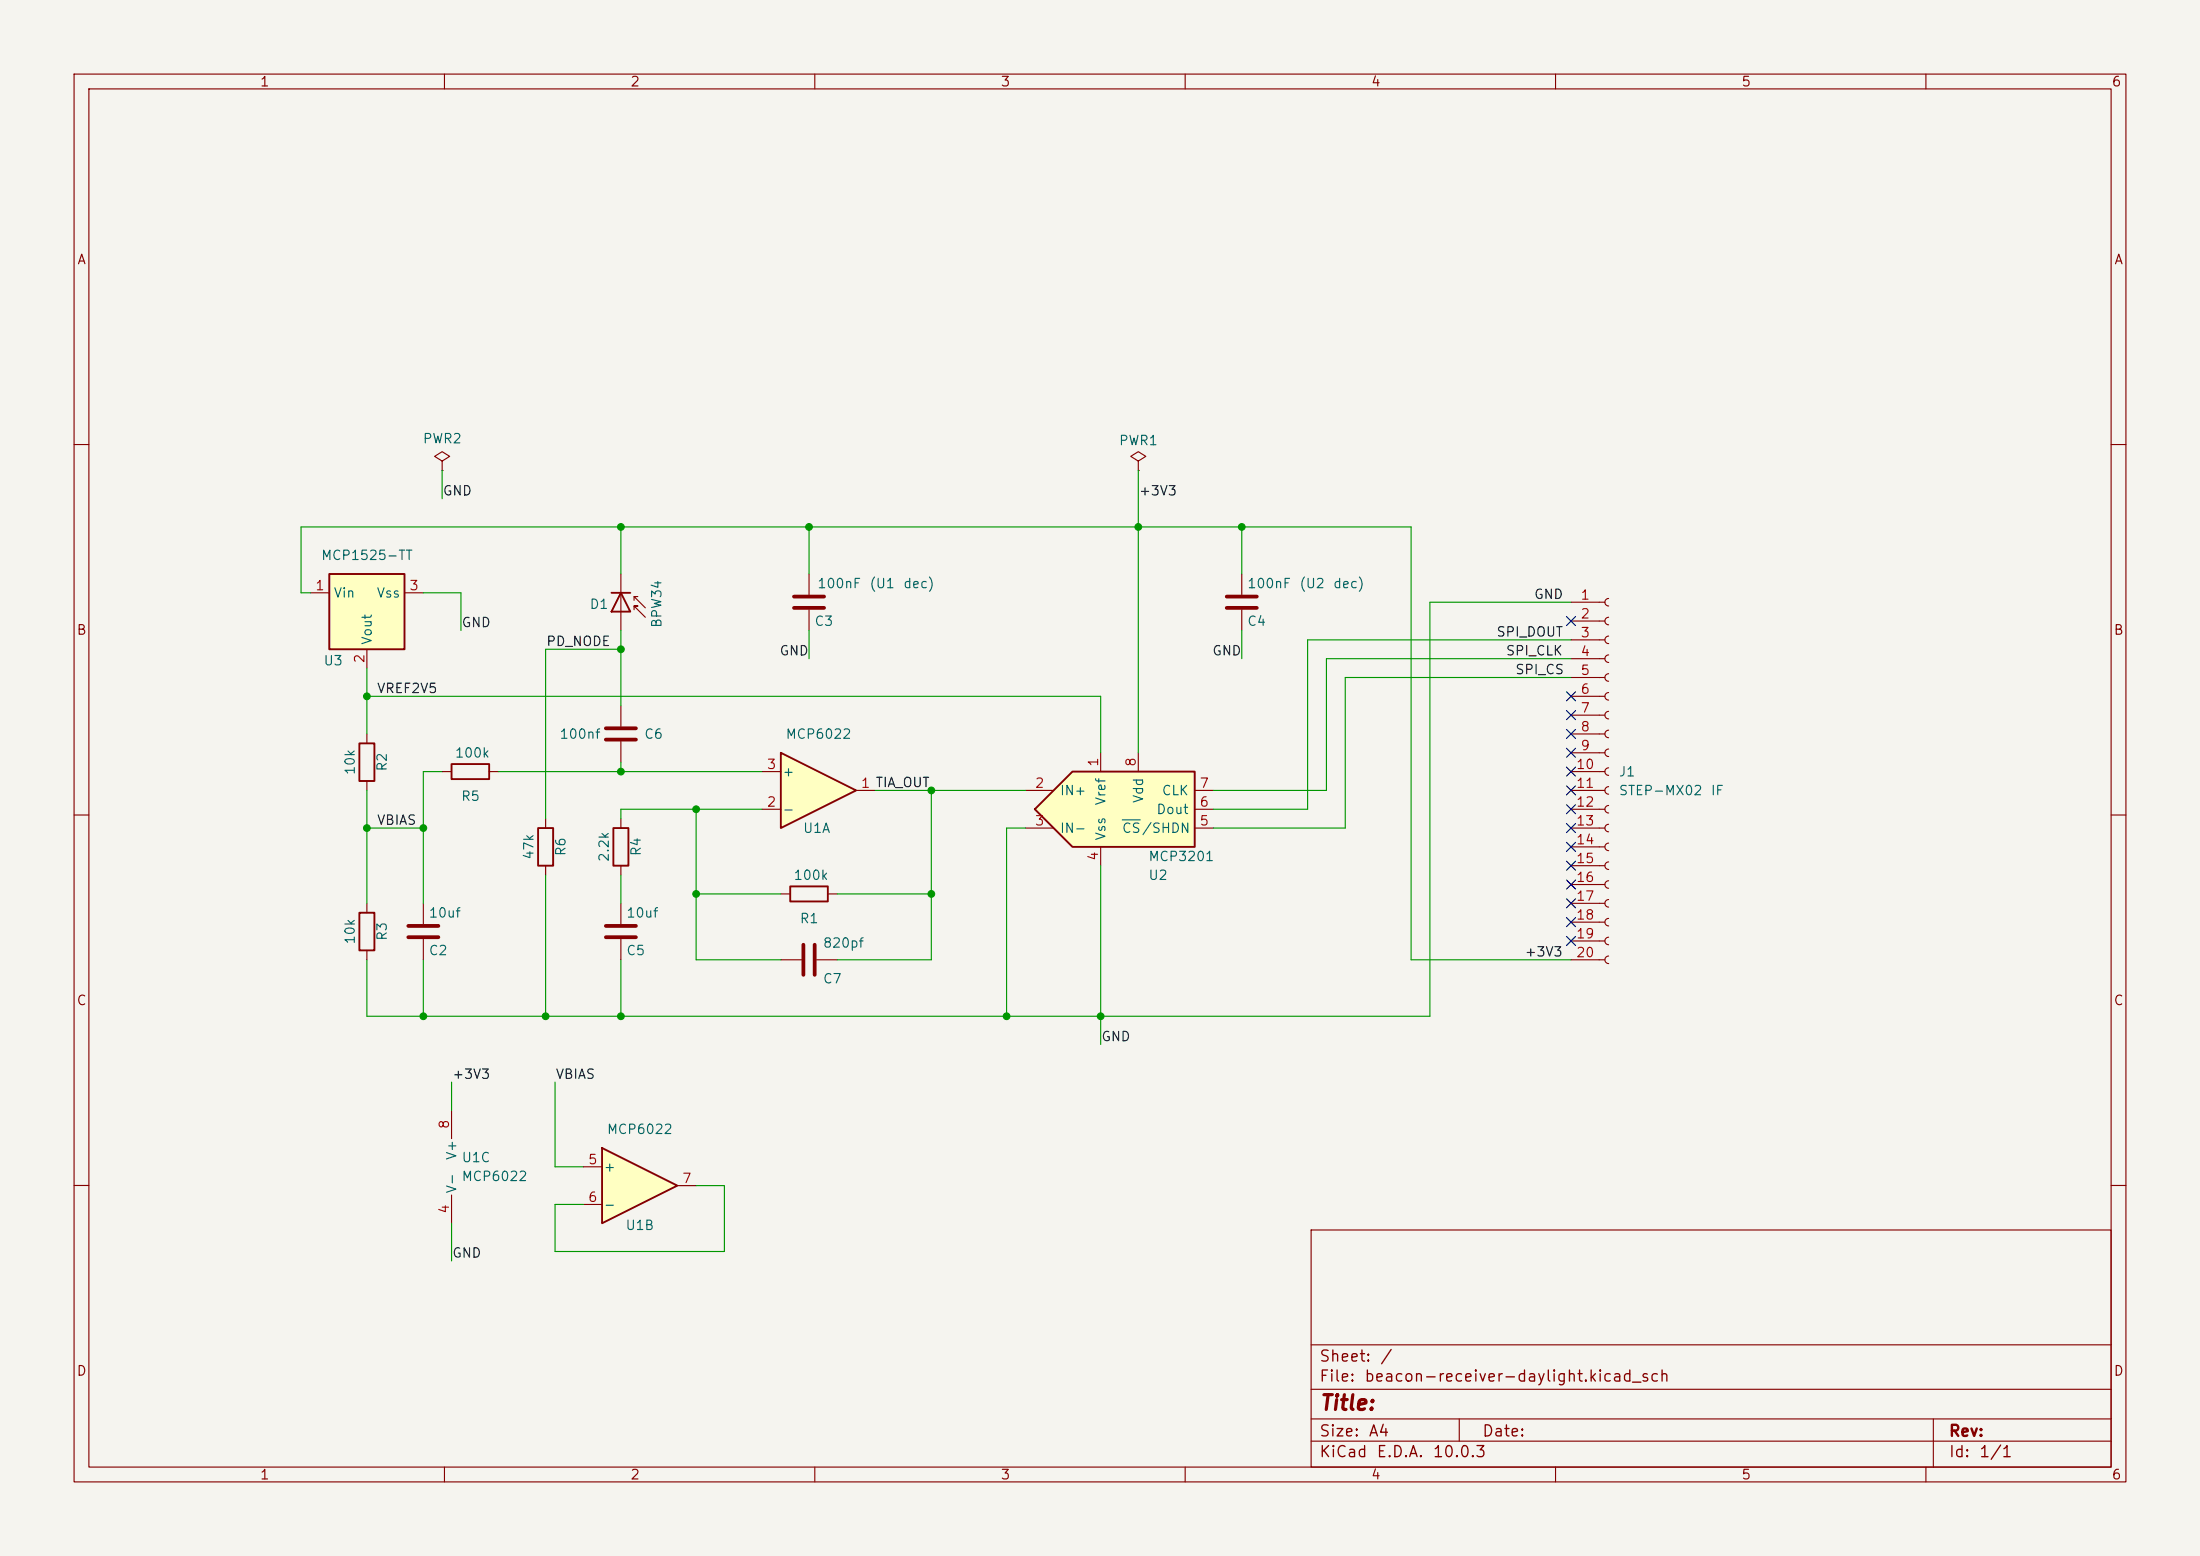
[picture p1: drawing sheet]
<svg xmlns="http://www.w3.org/2000/svg" width="297mm" height="210mm" viewBox="0 0 297 210" stroke-linecap="round" stroke-linejoin="round" font-family="sans-serif">
<path d="M0 0h297v210h-297z" fill="#f5f4ef" stroke="#f5f4ef" stroke-width=".14"/>
<g fill="none" stroke="#840000" stroke-width=".15">
<path d="M10 10h277v190h-277zM12 12h273v186h-273zM60 10v2M110 10v2M160 10v2M210 10v2M260 10v2M10 60h2M83.8 77.5v7.6M167.6 77.5v2.8M285 60h2M83.8 95.3v2.7"/>
<path d="M85.6 82.3v-.5h.5h-.5l1.5 1.5M85.6 80.5v.5M86.1 80.5h-.5l1.5 1.5M167.6 82.3v2.8M10 110h2M83.8 100.1v2.8M285 110h2M10 160h2M177 166h108v32h-108zM285 160h2M60 198v2M110 198v2"/>
<path d="M160 198v2M177 194.5h108M177 191.5h108M177 187.5h108M177 181.5h108M197 191.5v3M210 198v2M260 198v2M261 191.5v6.5"/>
</g>
<path d="M81.8 98.3h4.1M81.8 99.8h4.1M165.6 80.5h4.1M165.6 82h4.1" fill="none" stroke="#840000" stroke-width=".51"/>
<path d="M82.5 80h2.6M83.8 80l1.3 2.6h-2.6z" fill="none" stroke="#840000" stroke-width=".25"/>
<path d="M105.4 101.6l10.2 5.1-10.2 5.1z" fill="#ffffc2"/>
<path d="M105.4 101.6l10.2 5.1-10.2 5.1z" fill="none" stroke="#840000" stroke-width=".25"/>
<g fill="none" stroke="#840000" stroke-width=".15">
<path d="M109.2 77.5v2.8M153.7 62.2l1-.6-1-.6-1 .6 1 .6v1.3M153.7 63.5h.1M109.2 82.3v2.8M212.1 81.3h4.6M212.1 83.8h4.6M212.1 86.4h4.6M212.1 88.9h4.6M212.1 91.4h4.6M212.1 94h4.6M212.1 96.5h4.6M212.1 99.1h4.6"/>
<path d="M217.2 80.8a.51 .51 0 0 0-.5 .5 .51 .51 0 0 0 .5 .5M217.2 83.3a.51 .51 0 0 0-.5 .5 .51 .51 0 0 0 .5 .5M217.2 85.9a.51 .51 0 0 0-.5 .5 .51 .51 0 0 0 .5 .5M217.2 88.4a.51 .51 0 0 0-.5 .5 .51 .51 0 0 0 .5 .5M217.2 90.9a.51 .51 0 0 0-.5 .5 .51 .51 0 0 0 .5 .5M217.2 93.5a.51 .51 0 0 0-.5 .5 .51 .51 0 0 0 .5 .5M217.2 96a.51 .51 0 0 0-.5 .5 .51 .51 0 0 0 .5 .5M217.2 98.6a.51 .51 0 0 0-.5 .5 .51 .51 0 0 0 .5 .5M102.9 109.2h2.5M102.9 104.1h2.5M115.6 106.7h2.5M212.1 106.7h4.6"/>
<path d="M212.1 109.2h4.6M212.1 104.1h4.6M212.1 101.6h4.6M212.1 111.8h4.6M212.1 114.3h4.6M212.1 116.8h4.6M212.1 119.4h4.6M217.2 101.1a.51 .51 0 0 0-.5 .5 .51 .51 0 0 0 .5 .5M217.2 103.6a.51 .51 0 0 0-.5 .5 .51 .51 0 0 0 .5 .5M217.2 106.2a.51 .51 0 0 0-.5 .5 .51 .51 0 0 0 .5 .5M217.2 108.7a.51 .51 0 0 0-.5 .5 .51 .51 0 0 0 .5 .5M217.2 111.3a.51 .51 0 0 0-.5 .5 .51 .51 0 0 0 .5 .5"/>
<path d="M217.2 113.8a.51 .51 0 0 0-.5 .5 .51 .51 0 0 0 .5 .5M217.2 116.3a.51 .51 0 0 0-.5 .5 .51 .51 0 0 0 .5 .5M217.2 118.9a.51 .51 0 0 0-.5 .5 .51 .51 0 0 0 .5 .5M212.1 121.9h4.6M212.1 124.5h4.6M212.1 127h4.6M212.1 129.5h4.6M217.2 121.4a.51 .51 0 0 0-.5 .5 .51 .51 0 0 0 .5 .5M217.2 124a.51 .51 0 0 0-.5 .5 .51 .51 0 0 0 .5 .5M217.2 126.5a.51 .51 0 0 0-.5 .5 .51 .51 0 0 0 .5 .5M217.2 129a.51 .51 0 0 0-.5 .5 .51 .51 0 0 0 .5 .5"/>
</g>
<path d="M107.2 80.5h4.1M107.2 82h4.1" fill="none" stroke="#840000" stroke-width=".51"/>
<path d="M139.7 109.2l5.1-5.1h16.5v10.2h-16.5z" fill="#ffffc2"/>
<path d="M61 103.1h5v2.1h-5zM72.6 111.8h2.1v5h-2.1zM82.8 111.8h2v5h-2zM106.7 119.6h5.1v2.1h-5.1zM139.7 109.2l5.1-5.1h16.5v10.2h-16.5zM48.5 123.2h2v5.1h-2z" fill="none" stroke="#840000" stroke-width=".25"/>
<g fill="none" stroke="#840000" stroke-width=".15">
<path d="M59.7 62.2l1-.6-1-.6-1 .6 1 .6v1.3M59.7 63.5h.1M59.7 104.1h1.3M66 104.1h1.3M73.7 110.5v1.3M73.7 116.8v1.3M83.8 110.5v1.3M83.8 116.8v1.3M138.4 106.7h3.8M138.4 111.8h3.8M148.6 101.6v2.5M148.6 114.3v2.5"/>
<path d="M153.7 101.6v2.5M161.3 106.7h2.5M161.3 111.8h2.5M161.3 109.2h2.5M49.5 121.9v1.3M49.5 128.3v1.2M105.4 129.5h2.8M105.4 120.7h1.3M110.2 129.5h2.8M111.8 120.7h1.2M61 149.9v3.8M61 161.3v3.8"/>
</g>
<path d="M151.5 110.7h2.4" fill="none" stroke="#006464" stroke-width=".15"/>
<path d="M108.5 127.5v4.1M110 127.5v4.1" fill="none" stroke="#840000" stroke-width=".51"/>
<path d="M81.3 154.9l10.1 5.1-10.1 5.1z" fill="#ffffc2"/>
<path d="M48.5 100.3h2v5.1h-2zM81.3 154.9l10.1 5.1-10.1 5.1z" fill="none" stroke="#840000" stroke-width=".25"/>
<path d="M49.5 99.1v1.2M49.5 105.4v1.3M78.7 157.5h2.6M78.7 162.6h2.6M91.4 160h2.6" fill="none" stroke="#840000" stroke-width=".15"/>
<path d="M44.4 77.5h10.2v10.1h-10.2z" fill="#ffffc2"/>
<path d="M44.4 77.5h10.2v10.1h-10.2z" fill="none" stroke="#840000" stroke-width=".25"/>
<path d="M41.9 80h2.5M49.5 87.6v2.6M54.6 80h2.5M57.1 121.9v2.8M57.1 126.7v2.8M83.8 121.9v2.8M83.8 126.7v2.8" fill="none" stroke="#840000" stroke-width=".15"/>
<path d="M55.1 125h4.1M55.1 126.5h4.1M81.8 125h4.1M81.8 126.5h4.1" fill="none" stroke="#840000" stroke-width=".51"/>
<g fill="none" stroke="#009600" stroke-width=".15">
<path d="M59.7 63.5v3.8M83.8 71.1v6.4M109.2 71.1v6.4M153.7 63.5v38.1M167.6 71.1v6.4M41.9 80h-1.3v-8.9h149.9v58.4h21.6M49.5 90.2v8.9M49.5 94h99.1v7.6M57.1 80h5.1v5.1M83.8 85.1v10.2M83.8 87.6h-10.1v22.9M109.2 85.1v3.8"/>
<path d="M167.6 85.1v3.8M212.1 91.4h-30.5v20.4h-17.8M212.1 81.3h-19.1v55.9h-143.5v-7.7M212.1 88.9h-33v17.8h-15.3M212.1 86.4h-35.6v22.8h-12.7M49.5 111.8h7.6M49.5 106.7v15.2M59.7 104.1h-2.6v17.8M67.3 104.1h35.6M73.7 118.1v19.1M83.8 102.9v1.2M83.8 118.1v3.8"/>
<path d="M94 109.2v20.3h11.4M102.9 109.2h-19.1v1.3M118.1 106.7h20.3M125.7 106.7v22.8h-12.7M138.4 111.8h-2.5v25.4M148.6 116.8v24.2M57.1 129.5v7.7M83.8 129.5v7.7M94 120.7h11.4M113 120.7h12.7M61 146.1v3.8M74.9 146.1v11.4h3.8"/>
<path d="M61 165.1v5.1M94 160h3.8v8.9h-22.9v-6.3h3.8"/>
</g>
<g fill="none" stroke="#000084" stroke-width=".15">
<path d="M211.5 98.5l1.2 1.2M211.5 95.9l1.2 1.2M211.5 83.2l1.2 1.2M211.5 93.4l1.2 1.2M212.7 98.5l-1.2 1.2M212.7 95.9l-1.2 1.2M212.7 83.2l-1.2 1.2M212.7 93.4l-1.2 1.2M211.5 101l1.2 1.2M211.5 103.5l1.2 1.2M211.5 111.2l1.2 1.2M211.5 108.6l1.2 1.2"/>
<path d="M211.5 106.1l1.2 1.2M211.5 118.8l1.2 1.2M211.5 116.2l1.2 1.2M211.5 113.7l1.2 1.2M212.7 101l-1.2 1.2M212.7 103.5l-1.2 1.2M212.7 111.2l-1.2 1.2M212.7 108.6l-1.2 1.2M212.7 106.1l-1.2 1.2M212.7 118.8l-1.2 1.2M212.7 116.2l-1.2 1.2M212.7 113.7l-1.2 1.2"/>
<path d="M211.5 121.3l1.2 1.2M211.5 123.9l1.2 1.2M211.5 126.4l1.2 1.2M212.7 121.3l-1.2 1.2M212.7 123.9l-1.2 1.2M212.7 126.4l-1.2 1.2"/>
</g>
<g fill="#009600" stroke="#009600" stroke-width=".14">
<circle cx="73.7" cy="137.2" r=".46"/>
<circle cx="57.1" cy="137.2" r=".46"/>
<circle cx="94" cy="109.2" r=".46"/>
<circle cx="94" cy="120.7" r=".46"/>
<circle cx="83.8" cy="137.2" r=".46"/>
<circle cx="153.7" cy="71.1" r=".46"/>
<circle cx="148.6" cy="137.2" r=".46"/>
<circle cx="135.9" cy="137.2" r=".46"/>
<circle cx="167.6" cy="71.1" r=".46"/>
<circle cx="125.7" cy="120.7" r=".46"/>
<circle cx="125.7" cy="106.7" r=".46"/>
<circle cx="83.8" cy="104.1" r=".46"/>
<circle cx="109.2" cy="71.1" r=".46"/>
<circle cx="83.8" cy="71.1" r=".46"/>
<circle cx="83.8" cy="87.6" r=".46"/>
<circle cx="57.1" cy="111.8" r=".46"/>
<circle cx="49.5" cy="94" r=".46"/>
<circle cx="49.5" cy="111.8" r=".46"/>
</g>
<text font-size="2" fill="#840000" x="178" y="190.8">Title:</text>
<g font-size="1.5" fill="#840000">
<text x="178" y="184.2">Sheet:</text>
<text x="186.2" y="184.2">/</text>
<text x="178" y="186.9">File:</text>
<text x="184.1" y="186.9">beacon-receiver-daylight.kicad_sch</text>
<text x="178" y="197.1">KiCad</text>
<text x="178" y="194.3">Size:</text>
<text x="184.7" y="194.3">A4</text>
<text x="185.7" y="197.1">E.D.A.</text>
<text x="193.3" y="197.1">10.0.3</text>
<text x="200" y="194.3">Date:</text>
<text x="263" y="194.3">Rev:</text>
<text x="263" y="197.1">Id:</text>
<text x="267.1" y="197.1">1/1</text>
</g>
<g font-size="1.3" fill="#840000">
<text x="35" y="12">1</text>
<text x="85" y="12">2</text>
<text x="135" y="12">3</text>
<text x="185" y="12">4</text>
<text x="235" y="12">5</text>
<text x="285" y="12">6</text>
<text x="10.3" y="36">A</text>
<text x="285.3" y="36">A</text>
<text x="10.3" y="86">B</text>
<text x="285.3" y="86">B</text>
<text x="10.3" y="136">C</text>
<text x="285.3" y="136">C</text>
<text x="10.3" y="186">D</text>
<text x="285.3" y="186">D</text>
<text x="35" y="200">1</text>
<text x="85" y="200">2</text>
<text x="135" y="200">3</text>
<text x="185" y="200">4</text>
<text x="235" y="200">5</text>
<text x="285" y="200">6</text>
</g>
<g font-size="1.3" fill="#006464">
<text x="57" y="60.2">PWR2</text>
<text x="151" y="60.4">PWR1</text>
<text x="43.3" y="75.9">MCP1525-TT</text>
<text x="45" y="81">Vin</text>
<text x="50.8" y="81">Vss</text>
<text x="79.5" y="82.5">D1</text>
<text x="110.2" y="79.7">100nF</text>
<text x="117.3" y="79.7">(U1</text>
<text x="121.8" y="79.7">dec)</text>
<text x="168.3" y="79.7">100nF</text>
<text x="175.3" y="79.7">(U2</text>
<text x="179.9" y="79.7">dec)</text>
<text x="50.5" y="87.1" transform="rotate(-90 50.5 87.1)">Vout</text>
<text x="89.6" y="84.8" transform="rotate(-90 89.6 84.8)">BPW34</text>
<text x="109.9" y="84.8">C3</text>
<text x="168.3" y="84.8">C4</text>
<text x="43.6" y="90.1">U3</text>
<text x="75.4" y="100">100nf</text>
<text x="86.9" y="100">C6</text>
<text x="106" y="100">MCP6022</text>
<text x="48.2" y="104.7" transform="rotate(-90 48.2 104.7)">10k</text>
<text x="52.5" y="104.2" transform="rotate(-90 52.5 104.2)">R2</text>
<text x="61.3" y="102.6">100k</text>
<text x="105.5" y="105.1">+</text>
<text x="143" y="107.7">IN+</text>
<text x="156.8" y="107.7">CLK</text>
<text x="218.4" y="105.1">J1</text>
<text x="218.4" y="107.7">STEP-MX02</text>
<text x="230.9" y="107.7">IF</text>
<text x="62.2" y="108.4">R5</text>
<text x="105.5" y="110.2">-</text>
<text x="108.3" y="112.7">U1A</text>
<text x="143" y="112.7">IN-</text>
<text x="149.6" y="113.5" transform="rotate(-90 149.6 113.5)">Vss</text>
<text x="149.6" y="108.8" transform="rotate(-90 149.6 108.8)">Vref</text>
<text x="151.4" y="112.7">CS/SHDN</text>
<text x="154.6" y="108.5" transform="rotate(-90 154.6 108.5)">Vdd</text>
<text x="156" y="110.2">Dout</text>
<text x="72.3" y="116.1" transform="rotate(-90 72.3 116.1)">47k</text>
<text x="76.7" y="115.6" transform="rotate(-90 76.7 115.6)">R6</text>
<text x="82.5" y="116.4" transform="rotate(-90 82.5 116.4)">2.2k</text>
<text x="86.8" y="115.6" transform="rotate(-90 86.8 115.6)">R4</text>
<text x="107" y="119.1">100k</text>
<text x="154.9" y="119.1">U2</text>
<text x="154.9" y="116.5">MCP3201</text>
<text x="57.8" y="124.2">10uf</text>
<text x="84.5" y="124.2">10uf</text>
<text x="107.9" y="124.9">R1</text>
<text x="48.2" y="127.6" transform="rotate(-90 48.2 127.6)">10k</text>
<text x="52.5" y="127.1" transform="rotate(-90 52.5 127.1)">R3</text>
<text x="57.8" y="129.2">C2</text>
<text x="84.5" y="129.2">C5</text>
<text x="111" y="128.2">820pf</text>
<text x="111" y="133.1">C7</text>
<text x="81.8" y="153.4">MCP6022</text>
<text x="61.9" y="161.2" transform="rotate(-90 61.9 161.2)">V-</text>
<text x="61.9" y="156.7" transform="rotate(-90 61.9 156.7)">V+</text>
<text x="62.2" y="157.2">U1C</text>
<text x="62.2" y="159.7">MCP6022</text>
<text x="81.4" y="158.5">+</text>
<text x="81.4" y="163.5">-</text>
<text x="84.4" y="166.3">U1B</text>
</g>
<g font-size="1.3" fill="#0f0f0f">
<text x="59.7" y="67.2">GND</text>
<text x="153.7" y="67.2">+3V3</text>
<text x="207" y="81.2">GND</text>
<text x="62.2" y="85">GND</text>
<text x="73.7" y="87.5">PD_NODE</text>
<text x="105.1" y="88.8">GND</text>
<text x="163.6" y="88.8">GND</text>
<text x="201.9" y="86.2">SPI_DOUT</text>
<text x="203.2" y="88.8">SPI_CLK</text>
<text x="50.8" y="93.9">VREF2V5</text>
<text x="204.5" y="91.3">SPI_CS</text>
<text x="50.8" y="111.6">VBIAS</text>
<text x="205.7" y="129.4">+3V3</text>
<text x="148.6" y="140.8">GND</text>
<text x="61" y="145.9">+3V3</text>
<text x="74.9" y="145.9">VBIAS</text>
<text x="61" y="170.1">GND</text>
</g>
<g font-size="1.3" fill="#a90000">
<text x="42.5" y="80">1</text>
<text x="55.2" y="80">3</text>
<text x="213.3" y="81.3">1</text>
<text x="213.3" y="83.8">2</text>
<text x="49.5" y="89.6" transform="rotate(-90 49.5 89.6)">2</text>
<text x="213.3" y="86.3">3</text>
<text x="213.3" y="88.9">4</text>
<text x="213.3" y="91.4">5</text>
<text x="213.3" y="94">6</text>
<text x="213.3" y="96.5">7</text>
<text x="213.3" y="99">8</text>
<text x="213.3" y="101.6">9</text>
<text x="103.4" y="104.1">3</text>
<text x="116.1" y="106.7">1 TIA_OUT</text>
<text x="139.6" y="106.7">2</text>
<text x="148.6" y="103.6" transform="rotate(-90 148.6 103.6)">1</text>
<text x="153.6" y="103.6" transform="rotate(-90 153.6 103.6)">8</text>
<text x="161.9" y="106.7">7</text>
<text x="212.7" y="104.1">10</text>
<text x="212.7" y="106.7">11</text>
<text x="103.4" y="109.2">2</text>
<text x="139.6" y="111.7">3</text>
<text x="161.9" y="111.7">5</text>
<text x="161.9" y="109.2">6</text>
<text x="212.7" y="109.2">12</text>
<text x="212.7" y="111.7">13</text>
<text x="148.6" y="116.3" transform="rotate(-90 148.6 116.3)">4</text>
<text x="212.7" y="114.3">14</text>
<text x="212.7" y="116.8">15</text>
<text x="212.7" y="119.4">16</text>
<text x="212.7" y="121.9">17</text>
<text x="212.7" y="124.4">18</text>
<text x="212.7" y="127">19</text>
<text x="212.7" y="129.5">20</text>
<text x="60.9" y="152.5" transform="rotate(-90 60.9 152.5)">8</text>
<text x="79.3" y="157.5">5</text>
<text x="92" y="160">7</text>
<text x="60.9" y="163.9" transform="rotate(-90 60.9 163.9)">4</text>
<text x="79.3" y="162.5">6</text>
</g>
</svg>
